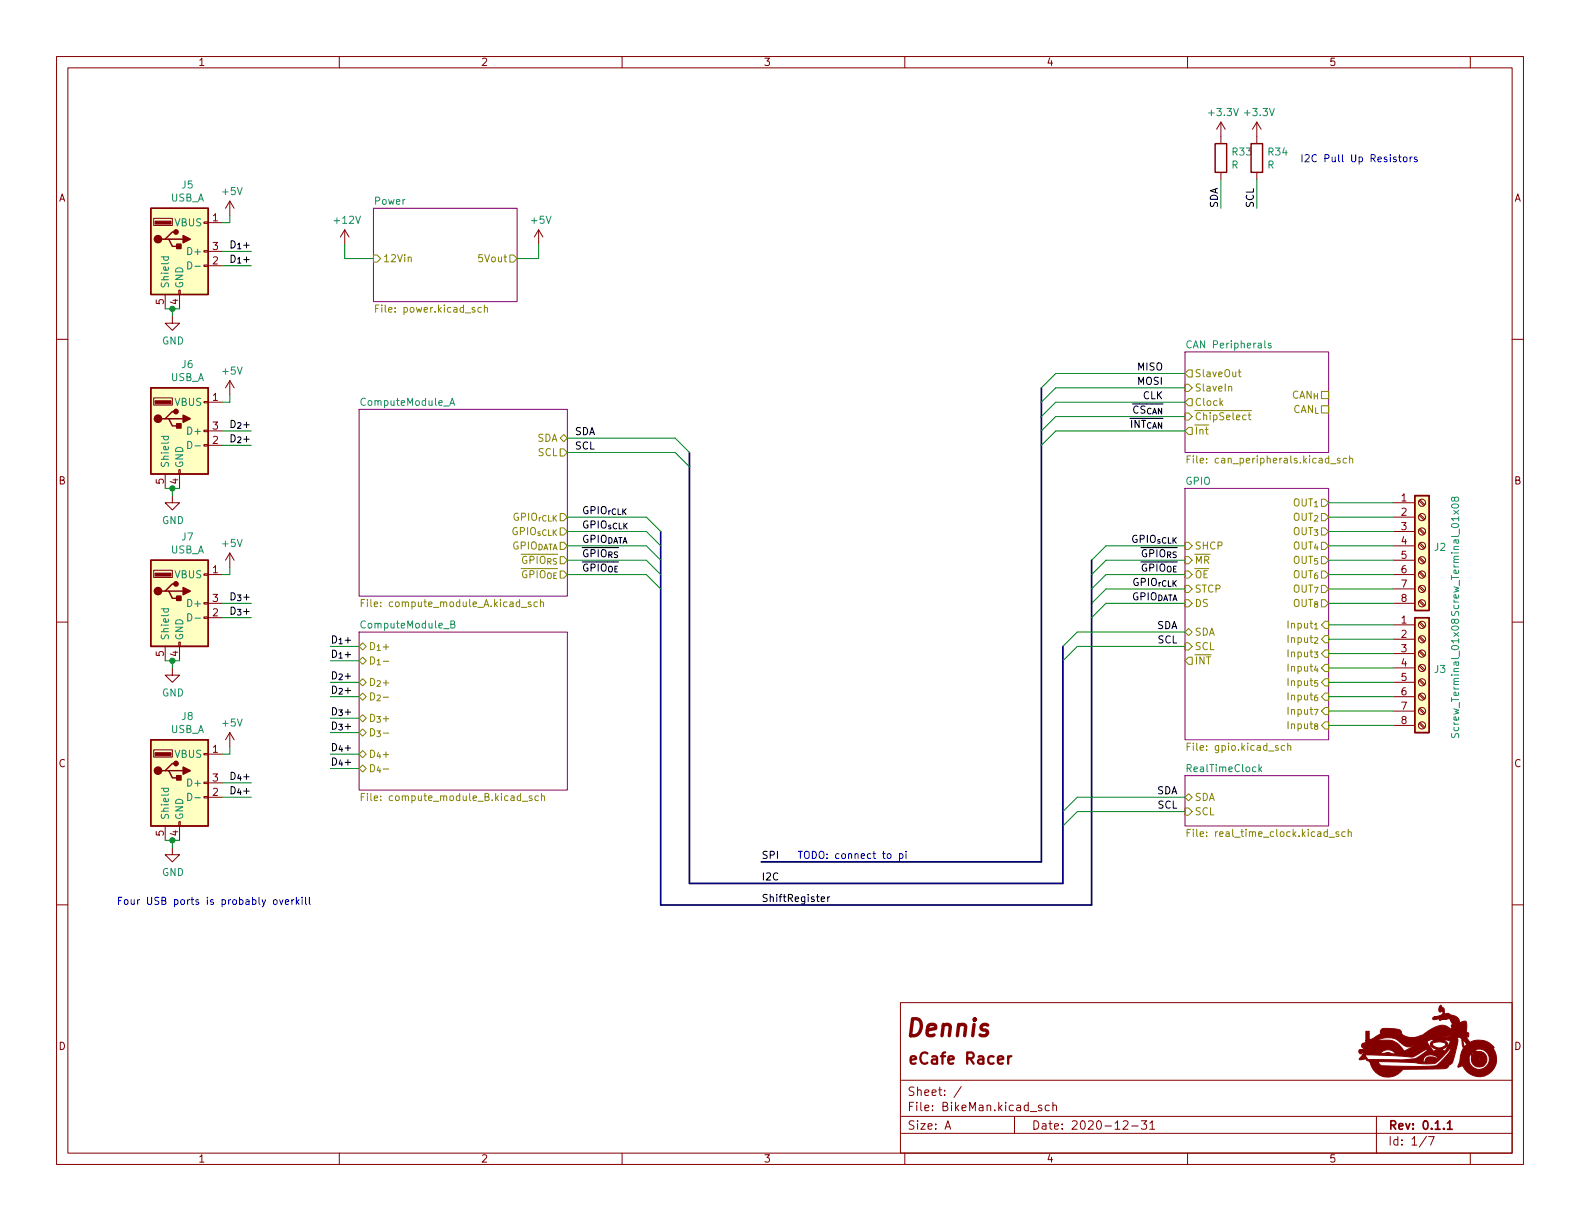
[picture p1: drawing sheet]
<svg xmlns="http://www.w3.org/2000/svg" width="279mm" height="216mm" viewBox="0 0 279 216" stroke-linecap="round" stroke-linejoin="round" font-family="sans-serif">
<g fill="none" stroke="#840000" stroke-width=".18">
<path d="M10 10h259.4v195.9h-259.4zM12 12h255.4v191.9h-255.4zM60 10v2M110 10v2M160 10v2M210 10v2M260 10v2M27.2 38.6h3.3v1.3h-3.3zM36.1 39.2h.7v.3h-.7zM36.8 39.4h2.6M40.6 35.6l-.7 1.2M40.6 35.6v2.5"/>
<path d="M40.6 35.6l.8 1.2M215.9 21.6l-.8 1.3M215.9 21.6v3.8M215.9 30.5v1.3M215.9 21.6l.8 1.3M222.2 21.6l-.7 1.3M222.2 21.6v3.8M222.2 30.5v1.3M222.2 21.6l.8 1.3M10 60h2M29.2 52.1v2.5M30.5 55.9v1.3h1.2l-1.2 1.2-1.3-1.2h1.3"/>
<path d="M31.6 51.3h.3v.8h-.3zM31.7 52.1v2.5M36.1 46.9h.7v.2h-.7zM36.1 44.3h.7v.3h-.7zM36.8 47h2.6M36.8 44.5h2.6M61 40.6l-.8 1.3M61 40.6v2.6M61 40.6l.7 1.3M95.2 40.6l-.7 1.3M95.2 40.6v2.6M95.2 40.6l.8 1.3"/>
<path d="M267.4 60h2M27.2 70.4h3.3v1.2h-3.3zM36.1 78.6h.7v.3h-.7zM36.1 76.1h.7v.2h-.7zM36.1 71h.7v.2h-.7zM36.8 71.1h2.6M36.8 78.7h2.6M36.8 76.2h2.6M40.6 67.3v2.6M40.6 67.3l-.7 1.3M40.6 67.3l.8 1.3M29.2 83.8v2.6"/>
<path d="M30.5 87.6v1.3h1.2l-1.2 1.3-1.3-1.3h1.3M31.6 83.1h.3v.7h-.3zM31.7 83.8v2.6M40.6 97.8v2.5M40.6 97.8l-.7 1.3M40.6 97.8l.8 1.3M246.4 88.9h3.8M246.4 91.4h3.8M246.4 94h3.8M246.4 96.5h3.8M246.4 99.1h3.8M250.9 98.7l.9 .9"/>
<path d="M250.9 96.2l.9 .8M250.9 93.6l.9 .9M250.9 91.1l.9 .8M250.9 88.6l.9 .8M251.1 98.6l.9 .8M251.1 96l.9 .9M251.1 93.5l.9 .8M251.1 90.9l.9 .9M251.1 88.4l.9 .8M10 110h2M27.2 100.8h3.3v1.3h-3.3zM29.2 114.3v2.5"/>
<path d="M30.5 118.1v1.3h1.2l-1.2 1.3-1.3-1.3h1.3M31.6 113.5h.3v.8h-.3zM31.7 114.3v2.5M36.1 109.1h.7v.2h-.7zM36.1 106.6h.7v.2h-.7zM36.1 101.5h.7v.2h-.7zM36.8 101.6h2.6M36.8 106.7h2.6M36.8 109.2h2.6M246.4 110.5h3.8M246.4 113h3.8M246.4 115.6h3.8"/>
<path d="M246.4 118.1h3.8M246.4 101.6h3.8M246.4 104.1h3.8M246.4 106.7h3.8M250.9 117.8l.9 .8M250.9 115.2l.9 .9M250.9 112.7l.9 .8M250.9 110.2l.9 .8M250.9 106.3l.9 .9M250.9 103.8l.9 .8M250.9 101.3l.9 .8M251.1 117.6l.9 .8"/>
<path d="M251.1 115.1l.9 .8M251.1 112.5l.9 .9M251.1 110l.9 .8M251.1 106.2l.9 .8M251.1 103.6l.9 .9M251.1 101.1l.9 .8M267.4 110h2M27.2 132.6h3.3v1.3h-3.3zM36.1 138.3h.7v.3h-.7zM36.1 133.2h.7v.3h-.7zM36.8 133.4h2.6M36.8 138.4h2.6"/>
<path d="M40.6 129.5v2.6M40.6 129.5l-.7 1.3M40.6 129.5l.8 1.3M246.4 120.7h3.8M246.4 123.2h3.8M246.4 125.7h3.8M246.4 128.3h3.8M250.9 127.9l.9 .9M250.9 125.4l.9 .8M250.9 122.9l.9 .8M250.9 120.3l.9 .9M251.1 127.8l.9 .8"/>
<path d="M251.1 125.2l.9 .9M251.1 122.7l.9 .8M251.1 120.1l.9 .9M10 160h2M29.2 146.1v2.5M30.5 149.9v1.2h1.2l-1.2 1.3-1.3-1.3h1.3M31.6 145.3h.3v.8h-.3zM31.7 146.1v2.5M36.1 140.8h.7v.3h-.7zM36.8 141h2.6M267.4 160h2M159.2 177.3h108.2v26.6h-108.2z"/>
<path d="M159.4 197.4h108M159.4 191h108M167.1 199.7l.5-1.5 .5 1.5M167.3 199.2h.7M170 192.1l-1.3 2M179.4 197.4v3M184.2 195.5l-.4-.1-.2 .2 .1 .2 .5 .2v.3h-.6M185.5 195.5l-.4-.1-.3 .3v.4l.2 .2h.5M186.2 195.6l.2-.2 .4 .1v.9M186.2 194.9v1.5M198.6 198.3l.6-.1 .2 .1 .1 .3-1 1.1h1M200.1 199.1h1.2"/>
<path d="M201.8 198.2h1l-.5 .5 .4 .2v.6l-.2 .2h-.5l-.2-.2M203.3 198.6l.5-.4v1.5M203.3 199.7h.9M243.4 197.4v6.5M60 203.9v2M110 203.9v2M159.4 200.4h108M160 203.9v2M210 203.9v2M252.3 200.9l-1.3 1.9M252.6 201h1l-.6 1.5M260 203.9v2"/>
<circle cx="251.5" cy="94" r=".63"/>
<circle cx="251.5" cy="99.1" r=".63"/>
<circle cx="251.5" cy="91.4" r=".63"/>
<circle cx="251.5" cy="96.5" r=".63"/>
<circle cx="251.5" cy="88.9" r=".63"/>
<circle cx="251.5" cy="110.5" r=".63"/>
<circle cx="251.5" cy="118.1" r=".63"/>
<circle cx="251.5" cy="115.6" r=".63"/>
<circle cx="251.5" cy="104.1" r=".63"/>
<circle cx="251.5" cy="101.6" r=".63"/>
<circle cx="251.5" cy="106.7" r=".63"/>
<circle cx="251.5" cy="113" r=".63"/>
<circle cx="251.5" cy="125.7" r=".63"/>
<circle cx="251.5" cy="120.6" r=".63"/>
<circle cx="251.5" cy="128.3" r=".63"/>
<circle cx="251.5" cy="123.2" r=".63"/>
</g>
<path d="M256 198.6l.4-.4v1.5M256 199.7h.8" fill="none" stroke="#840000" stroke-width=".3"/>
<path d="M178.3 186.8v1.3M178.9 186.8l-.4 .1-.2 .2" fill="none" stroke="#840000" stroke-width=".4"/>
<g fill="#840000" stroke="#840000" stroke-width=".18">
<path d="M241.5 182.4h.6v1.4h.3l1.7-1 .1-.1-.1-.5 .3-.3h2.3a.91 .91 0 0 1 1.1 .7l.2 .3 .3 .2a6.3 6.3 0 0 0 3.5 .4h3.6a1.04 1.04 0 0 0 1.3-1.1 1.5 1.5 0 0 1-1.8 1l-5.1 .1 1.7-.5a7.2 7.2 0 0 1 3.7-1.7l1.5 .6v-.7h.3l-.3-.4-.2-.4h.7l.3 .4h.3v.1l.1-.1h-.4l-.3-.4h-.7l-.3-.3-1.5 .3-.2-.2-1 .1-.2-.3 .3-.2h3.4l.7 .8 .1-.1-.8-.7h-3.4l3.2-.1-2.9 .1a1.34 1.34 0 0 0 1.3-.7l-.2-.3-.4 .2a.8 .8 0 0 1 .2-1.3l.4 .5a.52 .52 0 0 1 .2 .7l.1 .4 .6-.1 .6 .3a1.42 1.42 0 0 1 1.4 1.4l.6-.3h.6l.1 .8-.1 1 .4 .2v.4v.3l-.5-.1 .7 1.1a3.4 3.4 0 0 1 4.3 1l-.2 .1a3.1 3.1 0 0 1-1 4.6 3.1 3.1 0 0 1-4.4-1.6l-.8 .3 .4-1.4h1.6a1.79 1.79 0 0 0 2 1.8 1.79 1.79 0 0 0 1.5-2.2 1.79 1.79 0 0 0-2.3-1.3v.2l.3 .1a1.4 1.4 0 0 1 1.7 1.2 1.4 1.4 0 0 1-1.3 1.6 1.4 1.4 0 0 1-1.5-1.4h1.2l.1 .1 .2-.1-.2-.2-.1 .2h-1.2v-.7l-.2-.1-.2 .8h-1.6l.2-1.2h1.8l.2 .3 .1-.1-.2-.3-1.9 .1a1.05 1.05 0 0 0 .2-1.3l-.1-.8h.2l.3 1.1 .4-.4-.7-.9v.2h-.2a.58 .58 0 0 0-.8-.5 2.31 2.31 0 0 1-.1 1.8l-.8 2.6-.5 .4a1.19 1.19 0 0 1-1.5 .7l-6.7 .1a3.2 3.2 0 0 1-3.4 1.3 3.2 3.2 0 0 1-2.5-2.7h1.5l.4 .6 .4 .2h8.1a2.05 2.05 0 0 0 2.2-.8 5 5 0 0 0 1.7-2.2l-.1-.2-1.5 1.7a2.36 2.36 0 0 1-2.6 1.1h-.9a55.4 55.4 0 0 0-7.7-.4h-1.5l-.5-.2-.2-.3-.8 .2-.4-.1 .7-.8h.4l.5 .8 9.8 .1v.4l.3-.1a.99 .99 0 0 1 1.4-.8l.9 .3a1.52 1.52 0 0 0-2.6 .2h-2.9h.1a4.8 4.8 0 0 0 3.6-1.7l-.2-.2-.2 .1-1 .6a3 3 0 0 1-3 .6l-7.1-.3 .1-.2h2.9l1.4-.2 .9 .2h.5a1.67 1.67 0 0 0-2.8 0h-2.9v-.2l-.6 .2-.2-.4 .1-.3 .8-.2-.4-.4v-.4l.2-.1 1.1-.2-.6-.1v-.2l3.5-.1a3.2 3.2 0 0 1 3.3 2l1.6-.9h-.4a2.1 2.1 0 0 1-2.1-.8h4.9l1.2 1.7 .6-.3h.8l.6 .3 1-1.8-.9-.2-.1 .2a.58 .58 0 0 1 .4 .9 1.81 1.81 0 0 1-2.9-.1v-.4h.3a1.38 1.38 0 0 0 2.4 .2 1.66 1.66 0 0 0-2-.4l-.7 .2 .1-.2 .4-.3v-.1l-.2-.1-1 .4h-4.9l-.2-.2a3.3 3.3 0 0 0-3.6 0h-2.1z"/>
<path d="M27.4 133.1h2.8v.5h-2.8z"/>
<path d="M27.4 39.1h2.8v.5h-2.8z"/>
<path d="M27.4 70.9h2.8v.5h-2.8z"/>
<path d="M27.4 101.3h2.8v.6h-2.8z"/>
</g>
<g fill="#fff" stroke="#fff" stroke-width=".18">
<path d="M63.5 111.8h36.8v27.9h-36.8z"/>
<path d="M66 36.8h25.4v16.5h-25.4z"/>
<path d="M63.5 72.4h36.8v33h-36.8z"/>
<path d="M209.5 62.2h25.4v17.8h-25.4z"/>
<path d="M209.5 137.2h25.4v8.9h-25.4z"/>
<path d="M209.5 86.4h25.4v44.4h-25.4z"/>
</g>
<path d="M66 36.8h25.4v16.5h-25.4zM63.5 72.4h36.8v33h-36.8zM209.5 62.2h25.4v17.8h-25.4zM209.5 86.4h25.4v44.4h-25.4zM63.5 111.8h36.8v27.9h-36.8zM209.5 137.2h25.4v8.9h-25.4z" fill="none" stroke="#840084" stroke-width=".18"/>
<g fill="none" stroke="#008484" stroke-width=".18">
<path d="M28.5 45.4h1.3M29 45.4l-.1 .4 .3 .2 .5-.1v-.5M33.2 46.3a.64 .64 0 0 1 .7 .6 .64 .64 0 0 1-.7 .7zM34.5 47.1h.9M28.5 77.2h1.3M29 77.2l-.1 .3 .3 .3 .5-.2v-.4M33.2 78a.64 .64 0 0 1 .7 .7 .64 .64 0 0 1-.7 .6zM34.5 78.8h.9M79.5 71.7l.5-1.3 .4 1.3M79.7 71.3h.6M224.7 60.7h-.3l-.1 .2v.1l.4 .2v.3h-.4M257.2 88.1l.3-.2h.2l.2 .2v.4l-.4 .1-.2-.1-.2-.5-.2-.1-.2 .1v.4l.1 .2h.2l.2-.2"/>
<path d="M28.5 107.6h1.3M29 107.6l-.1 .4 .3 .2 .5-.1v-.5M33.2 108.5a.64 .64 0 0 1 .7 .7 .64 .64 0 0 1-.7 .6zM34.5 109.3h.9M79.7 110.4l.6-.1 .1-.2-.1-.2-.6-.1v1.3h.5l.2-.2 .1-.3-.4-.2M256.7 108.1v.5l.1 .2h.4l.2-.6 .3-.1 .2 .2v.5M257.2 109.7l.3-.2h.2l.2 .2v.4l-.4 .1-.2-.1-.2-.5-.2-.1-.2 .1v.4l.1 .2h.2l.2-.2M28.5 139.4h1.3M29 139.4l-.1 .4 .3 .2 .5-.1v-.5M222.8 136l.3 .5M223.1 135.6l-.5 .5M256.7 129.7v.5l.1 .2h.4l.2-.6 .3-.1 .2 .2v.5"/>
<path d="M33.2 140.3a.64 .64 0 0 1 .7 .6 .64 .64 0 0 1-.7 .6zM34.5 141.1h.9"/>
</g>
<g fill="none" stroke="#848400" stroke-width=".18">
<path d="M66 45.1h.7l.6 .6-.6 .7h-.7zM66.4 54.5h.4M67 53.9h-.6v1.3M72.2 45.6l.2-.2 .3 .1v.8M85.1 54.4h-.4l-.2 .2 .1 .5h.5M85.7 54.5l.1-.1h.3l.1 .8M85.7 53.9v1.3M90.2 45.1h.6l.6 .6-.6 .7h-.6zM99.1 77.5l.6-.7 .6 .7-.6 .6zM99.1 79.4h.6l.6 .6-.6 .6h-.6zM209.5 67.9h.7l.6 .7-.6 .6h-.7zM209.5 73h.7l.6 .7-.6 .6h-.7z"/>
<path d="M209.5 71.1l.7-.6h.6v1.3h-.6zM210.2 65.4h.6v1.3h-.6l-.7-.7zM210.2 75.6h.6v1.2h-.6l-.7-.6zM217.3 68.4l.1-.1 .3 .1 .1 .8M219 65.8h.4M219.1 65.3v1.1l.3 .2M233.7 69.2h1.2v1.3h-1.2zM233.7 71.8h1.2v1.2h-1.2zM99.1 93.3h.6l.6 .7-.6 .6h-.6zM99.1 98.4h.6l.6 .7-.6 .6h-.6zM99.1 90.8h.6l.6 .6-.6 .7h-.6zM99.1 95.9h.6l.6 .6-.6 .7h-.6z"/>
<path d="M209.5 95.9h.7l.6 .6-.6 .7h-.7zM209.5 98.4h.7l.6 .7-.6 .6h-.7zM209.9 81.2h.5M210.5 80.6h-.6v1.3M233.7 93.3h.6l.6 .7-.6 .6h-.6zM233.7 95.9h.6l.6 .6-.6 .7h-.6zM233.7 90.8h.6l.6 .6-.6 .7h-.6zM233.7 98.4h.6l.6 .7-.6 .6h-.6zM233.7 88.3h.6l.6 .6-.6 .6h-.6zM237 81.1l-.3-.1-.2 .2v.2l.5 .1v.3h-.5M238.1 81.1l-.3-.1-.3 .3 .1 .5h.5M238.7 81.2l.1-.2 .3 .1 .1 .8"/>
<path d="M238.7 80.6v1.3M63.5 116.8l.6-.6 .7 .6-.7 .7zM63.9 106.6h.4M64.1 113.7l.7 .6-.7 .6-.6-.6zM64.5 106h-.6v1.3M93.9 106.5l-.3-.1-.2 .2 .1 .2 .4 .1v.3h-.5M95 106.5l-.3-.1-.3 .3 .1 .5h.5M95.6 106.6l.2-.2 .3 .1v.8M95.6 106v1.3M99.1 101h.6l.6 .6-.6 .6h-.6zM209.5 101h.7l.6 .6-.6 .6h-.7zM209.5 103.5h.7l.6 .6-.6 .7h-.7z"/>
<path d="M209.5 106h.7l.6 .7-.6 .6h-.7zM209.5 111.8l.7-.7 .6 .7-.6 .6zM209.5 113.7h.7l.6 .6-.6 .6h-.7zM210.2 116.2h.6v1.3h-.6l-.7-.7zM233.7 103.5h.6l.6 .6-.6 .7h-.6zM233.7 106h.6l.6 .7-.6 .6h-.6zM233.7 101h.6l.6 .6-.6 .6h-.6zM234.3 114.9h.6v1.3h-.6l-.6-.6zM234.3 112.4h.6v1.3h-.6l-.6-.7zM234.3 117.5h.6v1.2h-.6l-.6-.6zM234.3 109.9h.6v1.2h-.6l-.6-.6zM63.5 129.5l.6-.6 .7 .6-.7 .7z"/>
<path d="M63.5 133.4l.6-.7 .7 .7-.7 .6zM63.5 135.9l.6-.6 .7 .6-.7 .6zM63.5 123.2l.6-.6 .7 .6-.7 .6zM63.5 120.7l.6-.7 .7 .7-.7 .6zM64.1 126.4l.7 .6-.7 .6-.6-.6zM65.5 128.8a.64 .64 0 0 1 .8 .7 .64 .64 0 0 1-.8 .6zM65.5 122.5a.64 .64 0 0 1 .8 .6 .64 .64 0 0 1-.8 .7zM66.6 129.2h.7l-.4 .4 .3 .1v.5l-.1 .1-.5-.1M66.7 123l.4-.1 .2 .3-.7 .7h.7M67.8 129.6h.9M67.8 123.3h.9M209.9 132h.5"/>
<path d="M210.5 131.4h-.6v1.3M227.2 131.9l-.4-.1-.2 .3 .1 .5h.5M227.7 132l.2-.2 .3 .1 .1 .8M227.7 131.4v1.3M234.3 125.1h.6v1.3h-.6l-.6-.7zM234.3 127.6h.6v1.3h-.6l-.6-.6zM234.3 122.6h.6v1.2h-.6l-.6-.6zM234.3 120h.6v1.3h-.6l-.6-.6zM63.9 140.9h.4M64.5 140.3h-.6v1.3M94.1 140.8l-.3-.1-.2 .2v.2l.5 .1v.3h-.5M95.2 140.8l-.4-.1-.2 .3 .1 .5h.5"/>
<path d="M95.8 140.8l.1-.1 .3 .1 .1 .8M95.8 140.3v1.3M209.5 141l.7-.7 .6 .7-.6 .6zM209.5 142.9h.7l.6 .6-.6 .6h-.7zM209.9 147.3h.5M210.5 146.6h-.6v1.3M236.7 147.1h-.3l-.2 .2 .1 .1 .4 .2v.3h-.5M237.9 147.1h-.4l-.2 .2 .1 .6h.5M238.4 147.2l.2-.1h.3l.1 .8M238.4 146.6v1.3"/>
</g>
<g fill="none" stroke="#840000" stroke-width=".25">
<path d="M26.7 36.8h10.1v15.3h-10.1zM214.9 25.4h2v5.1h-2zM221.2 25.4h2.1v5.1h-2.1zM29.2 42.3h.6l.7 1.3h1.2M29.8 42.3h2.6M31.1 41h-.6l-1.3 1.3h-.6M26.7 68.6h10.1v15.2h-10.1zM29.2 74h.6l.7 1.3h1.2M29.8 74h2.6M31.1 72.8h-.6l-1.3 1.2h-.6M26.7 99.1h10.1v15.2h-10.1zM250.2 87.6h2.5v20.4h-2.5z"/>
<path d="M29.2 104.5h.6l.7 1.3h1.2M29.8 104.5h2.6M31.1 103.3h-.6l-1.3 1.2h-.6M250.2 109.2h2.5v20.3h-2.5zM26.7 130.8h10.1v15.3h-10.1zM29.2 136.3h.6l.7 1.2h1.2M29.8 136.3h2.6M31.1 135h-.6l-1.3 1.3h-.6"/>
</g>
<g fill="#ffffc2" stroke="#ffffc2" stroke-width=".18">
<path d="M26.7 130.8h10.1v15.3h-10.1z"/>
<path d="M250.2 109.2h2.5v20.3h-2.5z"/>
<path d="M26.7 36.8h10.1v15.3h-10.1z"/>
<path d="M26.7 68.6h10.1v15.2h-10.1z"/>
<path d="M250.2 87.6h2.5v20.4h-2.5z"/>
<path d="M26.7 99.1h10.1v15.2h-10.1z"/>
</g>
<g fill="#840000" stroke="#840000" stroke-width=".25">
<path d="M31.2 137.2h.8v.7h-.8z"/>
<path d="M32.4 135.6l1.3 .7-1.3 .6z"/>
<path d="M31.2 43.2h.8v.7h-.8z"/>
<path d="M32.4 41.7l1.3 .6-1.3 .6z"/>
<path d="M31.2 74.9h.8v.8h-.8z"/>
<path d="M32.4 73.4l1.3 .6-1.3 .7z"/>
<path d="M31.2 105.4h.8v.8h-.8z"/>
<path d="M32.4 103.9l1.3 .6-1.3 .7z"/>
<circle cx="27.9" cy="136.3" r=".63"/>
<circle cx="31.1" cy="135" r=".38"/>
<circle cx="27.9" cy="42.3" r=".63"/>
<circle cx="31.1" cy="41" r=".38"/>
<circle cx="27.9" cy="74" r=".63"/>
<circle cx="31.1" cy="72.8" r=".38"/>
<circle cx="27.9" cy="104.5" r=".63"/>
<circle cx="31.1" cy="103.3" r=".38"/>
</g>
<path d="M145.2 159l.6-.1v-.3h-.4l-.2 .2 .1 .6h.5M146.4 158.6v.8M146.7 158.6l-.3 .2" fill="none" stroke="#000" stroke-width=".18"/>
<g fill="none" stroke="#0000c2" stroke-width=".18">
<path d="M247.3 27.8h.5M247.5 27.3v1.1l.3 .2M248.3 27.8h.3l.2 .2v.4l-.2 .2-.3-.1-.2-.1zM249.4 27.8v.8M249.7 27.8l-.3 .2M250.6 27.8h-.3l-.2 .1v.2l.5 .1v.3h-.5M48.5 159.1h.3l.2 .2v.4l-.2 .2h-.3l-.2-.2zM49.4 159.1l.3 .8 .3-.8M50.5 159.5l.6-.1-.1-.3h-.4l-.1 .2v.6h.5M51.6 159.1v.8M52 159.1l-.4 .2M52.4 158.7v1.2"/>
<path d="M52.5 159.4l.4 .5M52.9 159.1l-.5 .5M53.4 158.7v.1M53.4 159.1v.8M54 158.7v1l.2 .2M54.7 158.7v1l.2 .2M159.1 151h.3l.3 .2-.1 .5h-.5M159.1 151v1.2M160.2 150.5v.2M160.2 151v.8"/>
</g>
<path d="M184.1 68.6v83.8h-49.5M116.8 94v66h76.2v-60.9M121.9 80v76.2h66.1v-41.9" fill="none" stroke="#000084" stroke-width=".3"/>
<g fill="none" stroke="#008400" stroke-width=".18">
<path d="M40.6 38.1v1.3h-1.2M215.9 31.8v5M222.2 31.8v5M29.2 54.6h2.5M30.5 54.6v1.3M39.4 47h5M39.4 44.5h5M61 43.2v2.5h5M95.2 43.2v2.5h-3.8M39.4 76.2h5M39.4 78.7h5M40.6 69.9v1.2h-1.2"/>
<path d="M100.3 77.5h19.1l2.5 2.5M209.5 66h-22.8l-2.6 2.6M209.5 68.6h-22.8l-2.6 2.5M209.5 71.1h-22.8l-2.6 2.6M209.5 76.2h-22.8l-2.6 2.5M209.5 73.7h-22.8l-2.6 2.5M29.2 86.4h2.5M30.5 86.4v1.2M100.3 94h14l2.5 2.5M100.3 96.5h14l2.5 2.6M100.3 99.1h14l2.5 2.5M100.3 80h19.1l2.5 2.6"/>
<path d="M100.3 91.4h14l2.5 2.6M209.5 96.5h-13.9l-2.6 2.6M209.5 99.1h-13.9l-2.6 2.5M234.9 94h11.5M234.9 96.5h11.5M234.9 99.1h11.5M234.9 91.4h11.5M234.9 88.9h11.5M29.2 116.8h2.5M30.5 116.8v1.3M39.4 106.7h5M39.4 109.2h5"/>
<path d="M40.6 100.3v1.3h-1.2M58.4 114.3h5.1M58.4 116.8h5.1M100.3 101.6h14l2.5 2.5M209.5 114.3h-19l-2.5 2.5M209.5 104.1h-13.9l-2.6 2.6M209.5 106.7h-13.9l-2.6 2.5M209.5 101.6h-13.9l-2.6 2.5M209.5 111.8h-19l-2.5 2.5M234.9 104.1h11.5M234.9 106.7h11.5M234.9 101.6h11.5"/>
<path d="M234.9 113h11.5M234.9 110.5h11.5M234.9 115.6h11.5M234.9 118.1h11.5M39.4 138.4h5M40.6 132.1v1.3h-1.2M58.4 133.4h5.1M58.4 135.9h5.1M58.4 129.5h5.1M58.4 120.7h5.1M58.4 123.2h5.1M58.4 127h5.1"/>
<path d="M234.9 120.7h11.5M234.9 123.2h11.5M234.9 125.7h11.5M234.9 128.3h11.5M29.2 148.6h2.5M30.5 148.6v1.3M39.4 141h5M209.5 141h-19l-2.5 2.5M209.5 143.5h-19l-2.5 2.6"/>
</g>
<g fill="#008400" stroke="#008400" stroke-width=".18">
<circle cx="30.5" cy="86.4" r=".46"/>
<circle cx="30.5" cy="54.6" r=".46"/>
<circle cx="30.5" cy="116.8" r=".46"/>
<circle cx="30.5" cy="148.6" r=".46"/>
</g>
<text font-size="4.2" fill="#840000" x="159.9" y="183.3">Dennis</text>
<text font-size="2.8" fill="#840000" x="160.4" y="188.2">eCafe Racer</text>
<g font-size="2.1" fill="#840000">
<text x="160.4" y="196.5">File: BikeMan.kicad_sch</text>
<text x="160.4" y="193.8">Sheet: /</text>
<text x="160.4" y="199.7">Size: A</text>
<text x="182.4" y="199.7">Date: 2020-12-31</text>
<text x="245.4" y="199.7">Rev: 0.1.1</text>
<text x="245.4" y="202.5">Id: 1/7</text>
</g>
<g font-size="1.8" fill="#840000">
<text x="35" y="11.6">1</text>
<text x="85" y="11.6">2</text>
<text x="135" y="11.6">3</text>
<text x="185" y="11.6">4</text>
<text x="235" y="11.6">5</text>
<text x="10.3" y="35.6">A</text>
<text x="267.7" y="35.6">A</text>
<text x="37.6" y="39.1">1</text>
<text x="29" y="53.8" transform="rotate(-90 29 53.8)">5</text>
<text x="31.5" y="53.8" transform="rotate(-90 31.5 53.8)">4</text>
<text x="37.6" y="70.9">1</text>
<text x="10.3" y="85.7">B</text>
<text x="29" y="85.6" transform="rotate(-90 29 85.6)">5</text>
<text x="31.5" y="85.6" transform="rotate(-90 31.5 85.6)">4</text>
<text x="247.8" y="88.6">1</text>
<text x="267.7" y="85.7">B</text>
<text x="247.8" y="91.2">2</text>
<text x="247.8" y="93.7">3</text>
<text x="37.6" y="101.3">1</text>
<text x="247.8" y="96.3">4</text>
<text x="247.8" y="98.8">5</text>
<text x="247.8" y="101.3">6</text>
<text x="247.8" y="103.9">7</text>
<text x="247.8" y="106.4">8</text>
<text x="247.8" y="110.2">1</text>
<text x="247.8" y="112.8">2</text>
<text x="29" y="116.1" transform="rotate(-90 29 116.1)">5</text>
<text x="31.5" y="116.1" transform="rotate(-90 31.5 116.1)">4</text>
<text x="247.8" y="115.3">3</text>
<text x="247.8" y="117.9">4</text>
<text x="247.8" y="120.4">5</text>
<text x="247.8" y="122.9">6</text>
<text x="247.8" y="125.5">7</text>
<text x="247.8" y="128">8</text>
<text x="10.3" y="135.6">C</text>
<text x="37.6" y="133.1">1</text>
<text x="267.7" y="135.6">C</text>
<text x="29" y="147.8" transform="rotate(-90 29 147.8)">5</text>
<text x="31.5" y="147.8" transform="rotate(-90 31.5 147.8)">4</text>
<text x="10.3" y="185.7">D</text>
<text x="267.7" y="185.7">D</text>
<text x="35" y="205.6">1</text>
<text x="85" y="205.6">2</text>
<text x="135" y="205.6">3</text>
<text x="185" y="205.6">4</text>
<text x="235" y="205.6">5</text>
</g>
<g font-size="1.8" fill="#008484">
<text x="213.9" y="20.5">+3.3V</text>
<text x="220.3" y="20.5">+3.3V</text>
<text x="217.8" y="29.8">R</text>
<text x="218" y="27.5">R33</text>
<text x="224.1" y="29.8">R</text>
<text x="224.3" y="27.5">R34</text>
<text x="30.1" y="35.6">USB_A</text>
<text x="32.2" y="33.3">J5</text>
<text x="39.4" y="34.5">+5V</text>
<text x="30.9" y="40">VBUS</text>
<text x="59.2" y="39.6">+12V</text>
<text x="66.3" y="36.2">Power</text>
<text x="94" y="39.6">+5V</text>
<text x="33.5" y="45.1">D+</text>
<text x="29.8" y="51.1" transform="rotate(-90 29.8 51.1)">Shield</text>
<text x="32.4" y="51.1" transform="rotate(-90 32.4 51.1)">GND</text>
<text x="28.6" y="60.9">GND</text>
<text x="32.2" y="65.1">J6</text>
<text x="210.4" y="61.6">CAN Peripherals</text>
<text x="30.1" y="67.4">USB_A</text>
<text x="30.9" y="71.8">VBUS</text>
<text x="39.4" y="66.2">+5V</text>
<text x="64" y="71.7">ComputeModule_A</text>
<text x="33.5" y="76.8">D+</text>
<text x="29.8" y="82.8" transform="rotate(-90 29.8 82.8)">Shield</text>
<text x="32.4" y="82.8" transform="rotate(-90 32.4 82.8)">GND</text>
<text x="209.7" y="85.7">GPIO</text>
<text x="28.6" y="92.7">GND</text>
<text x="32.2" y="95.6">J7</text>
<text x="30.1" y="97.9">USB_A</text>
<text x="39.4" y="96.7">+5V</text>
<text x="253.7" y="97.4">J2</text>
<text x="30.9" y="102.2">VBUS</text>
<text x="33.5" y="107.3">D+</text>
<text x="29.8" y="113.3" transform="rotate(-90 29.8 113.3)">Shield</text>
<text x="32.4" y="113.3" transform="rotate(-90 32.4 113.3)">GND</text>
<text x="64.1" y="111.1">ComputeModule_B</text>
<text x="258" y="108.1" transform="rotate(-90 258 108.1)">Screw_Terminal_01x08</text>
<text x="253.7" y="119">J3</text>
<text x="28.6" y="123.1">GND</text>
<text x="30.1" y="129.6">USB_A</text>
<text x="32.2" y="127.3">J8</text>
<text x="39.4" y="128.5">+5V</text>
<text x="258" y="129.7" transform="rotate(-90 258 129.7)">Screw_Terminal_01x08</text>
<text x="30.9" y="134">VBUS</text>
<text x="210.2" y="136.5">RealTimeClock</text>
<text x="33.5" y="139.1">D+</text>
<text x="29.8" y="145" transform="rotate(-90 29.8 145)">Shield</text>
<text x="32.4" y="145" transform="rotate(-90 32.4 145)">GND</text>
<text x="28.6" y="154.9">GND</text>
</g>
<g font-size="1.8" fill="#0000c2">
<text x="229.9" y="28.7">I2C Pull Up Resistors</text>
<text x="141" y="151.9">TODO: connect to pi</text>
<text x="20.6" y="160">Four USB ports is probably overkill</text>
</g>
<g font-size="1.8">
<text x="215.4" y="36.8" transform="rotate(-90 215.4 36.8)">SDA</text>
<text x="221.7" y="36.8" transform="rotate(-90 221.7 36.8)">SCL</text>
<text x="37.6" y="46.7">2D_{1}+</text>
<text x="37.6" y="44.2">3D_{1}+</text>
<text x="201.2" y="65.5">MISO</text>
<text x="201.2" y="68">MOSI</text>
<text x="202.1" y="70.6">CLK</text>
<text x="37.6" y="75.9">3D_{2}+</text>
<text x="101.6" y="76.9">SDA</text>
<text x="196.7" y="75.7">~INT_{CAN}</text>
<text x="197.1" y="73.1">~CS_{CAN}</text>
<text x="37.6" y="78.5">2D_{2}+</text>
<text x="101.6" y="79.5">SCL</text>
<text x="102.9" y="90.9">GPIO_{rCLK}</text>
<text x="102.9" y="93.4">GPIO_{sCLK}</text>
<text x="102.9" y="96">GPIO_{DATA}</text>
<text x="196.9" y="96">GPIO_{sCLK}</text>
<text x="102.9" y="101.1">~GPIO_{OE}</text>
<text x="102.9" y="98.5">~GPIO_{RS}</text>
<text x="198.9" y="101.1">~GPIO_{OE}</text>
<text x="199" y="98.5">~GPIO_{RS}</text>
<text x="37.6" y="106.4">3D_{3}+</text>
<text x="196.6" y="106.1">GPIO_{DATA}</text>
<text x="197.2" y="103.6">GPIO_{rCLK}</text>
<text x="37.6" y="109">2D_{3}+</text>
<text x="58.4" y="113.8">D_{1}+</text>
<text x="204.5" y="111.2">SDA</text>
<text x="204.7" y="113.8">SCL</text>
<text x="58.4" y="116.3">D_{1}+</text>
<text x="58.4" y="122.7">D_{2}+</text>
<text x="58.4" y="120.1">D_{2}+</text>
<text x="58.4" y="126.5">D_{3}+</text>
<text x="58.4" y="129">D_{3}+</text>
<text x="58.4" y="132.8">D_{4}+</text>
<text x="58.4" y="135.4">D_{4}+</text>
<text x="37.6" y="140.7">2D_{4}+</text>
<text x="37.6" y="138.2">3D_{4}+</text>
<text x="204.5" y="140.4">SDA</text>
<text x="204.7" y="143">SCL</text>
<text x="134.6" y="151.9">SPI</text>
<text x="134.6" y="155.7">I2C</text>
<text x="134.6" y="159.5">ShiftRegister</text>
</g>
<g font-size="1.8" fill="#848400">
<text x="67.7" y="46.4">12Vin</text>
<text x="84.9" y="46.4">5Vout</text>
<text x="67.1" y="55.3">File: power.kicad_sch</text>
<text x="211.2" y="66.7">SlaveOut</text>
<text x="211.2" y="69.2">SlaveIn</text>
<text x="211.2" y="71.8">Clock</text>
<text x="225.8" y="70.5">CAN_{H}</text>
<text x="211.2" y="76.8">~Int</text>
<text x="211.2" y="74.3">~ChipSelect</text>
<text x="226" y="73">CAN_{L}</text>
<text x="94.9" y="78.1">SDA</text>
<text x="95.1" y="80.6">SCL</text>
<text x="211.2" y="81.9">File: can_peripherals.kicad_sch</text>
<text x="226.2" y="89.5">OUT_{1}</text>
<text x="87.3" y="94.6">GPIO_{sCLK}</text>
<text x="87.6" y="92.1">GPIO_{rCLK}</text>
<text x="226.2" y="94.6">OUT_{3}</text>
<text x="226.2" y="92.1">OUT_{2}</text>
<text x="87" y="97.2">GPIO_{DATA}</text>
<text x="89.4" y="99.7">~GPIO_{RS}</text>
<text x="211.2" y="97.2">SHCP</text>
<text x="211.2" y="99.7">~MR</text>
<text x="226.2" y="97.2">OUT_{4}</text>
<text x="226.2" y="99.7">OUT_{5}</text>
<text x="65" y="107.3">File: compute_module_A.kicad_sch</text>
<text x="89.3" y="102.2">~GPIO_{OE}</text>
<text x="211.2" y="102.2">~OE</text>
<text x="211.2" y="104.8">STCP</text>
<text x="211.2" y="107.3">DS</text>
<text x="226.2" y="104.8">OUT_{7}</text>
<text x="226.2" y="107.3">OUT_{8}</text>
<text x="226.2" y="102.2">OUT_{6}</text>
<text x="211.2" y="112.4">SDA</text>
<text x="225.6" y="113.7">Input_{2}</text>
<text x="225.6" y="111.1">Input_{1}</text>
<text x="65.2" y="114.9">D_{1}+</text>
<text x="65.2" y="117.5">D_{1}-</text>
<text x="211.2" y="114.9">SCL</text>
<text x="211.2" y="117.5">~INT</text>
<text x="225.6" y="116.2">Input_{3}</text>
<text x="225.6" y="118.7">Input_{4}</text>
<text x="65.2" y="121.3">D_{2}+</text>
<text x="225.6" y="123.8">Input_{6}</text>
<text x="225.6" y="121.3">Input_{5}</text>
<text x="65.2" y="127.6">D_{3}+</text>
<text x="225.6" y="126.4">Input_{7}</text>
<text x="225.6" y="128.9">Input_{8}</text>
<text x="65.2" y="134">D_{4}+</text>
<text x="65.2" y="136.5">D_{4}-</text>
<text x="210.6" y="132.7">File: gpio.kicad_sch</text>
<text x="65.1" y="141.6">File: compute_module_B.kicad_sch</text>
<text x="211.2" y="141.6">SDA</text>
<text x="211.2" y="144.1">SCL</text>
<text x="211.2" y="148">File: real_time_clock.kicad_sch</text>
</g>
</svg>
